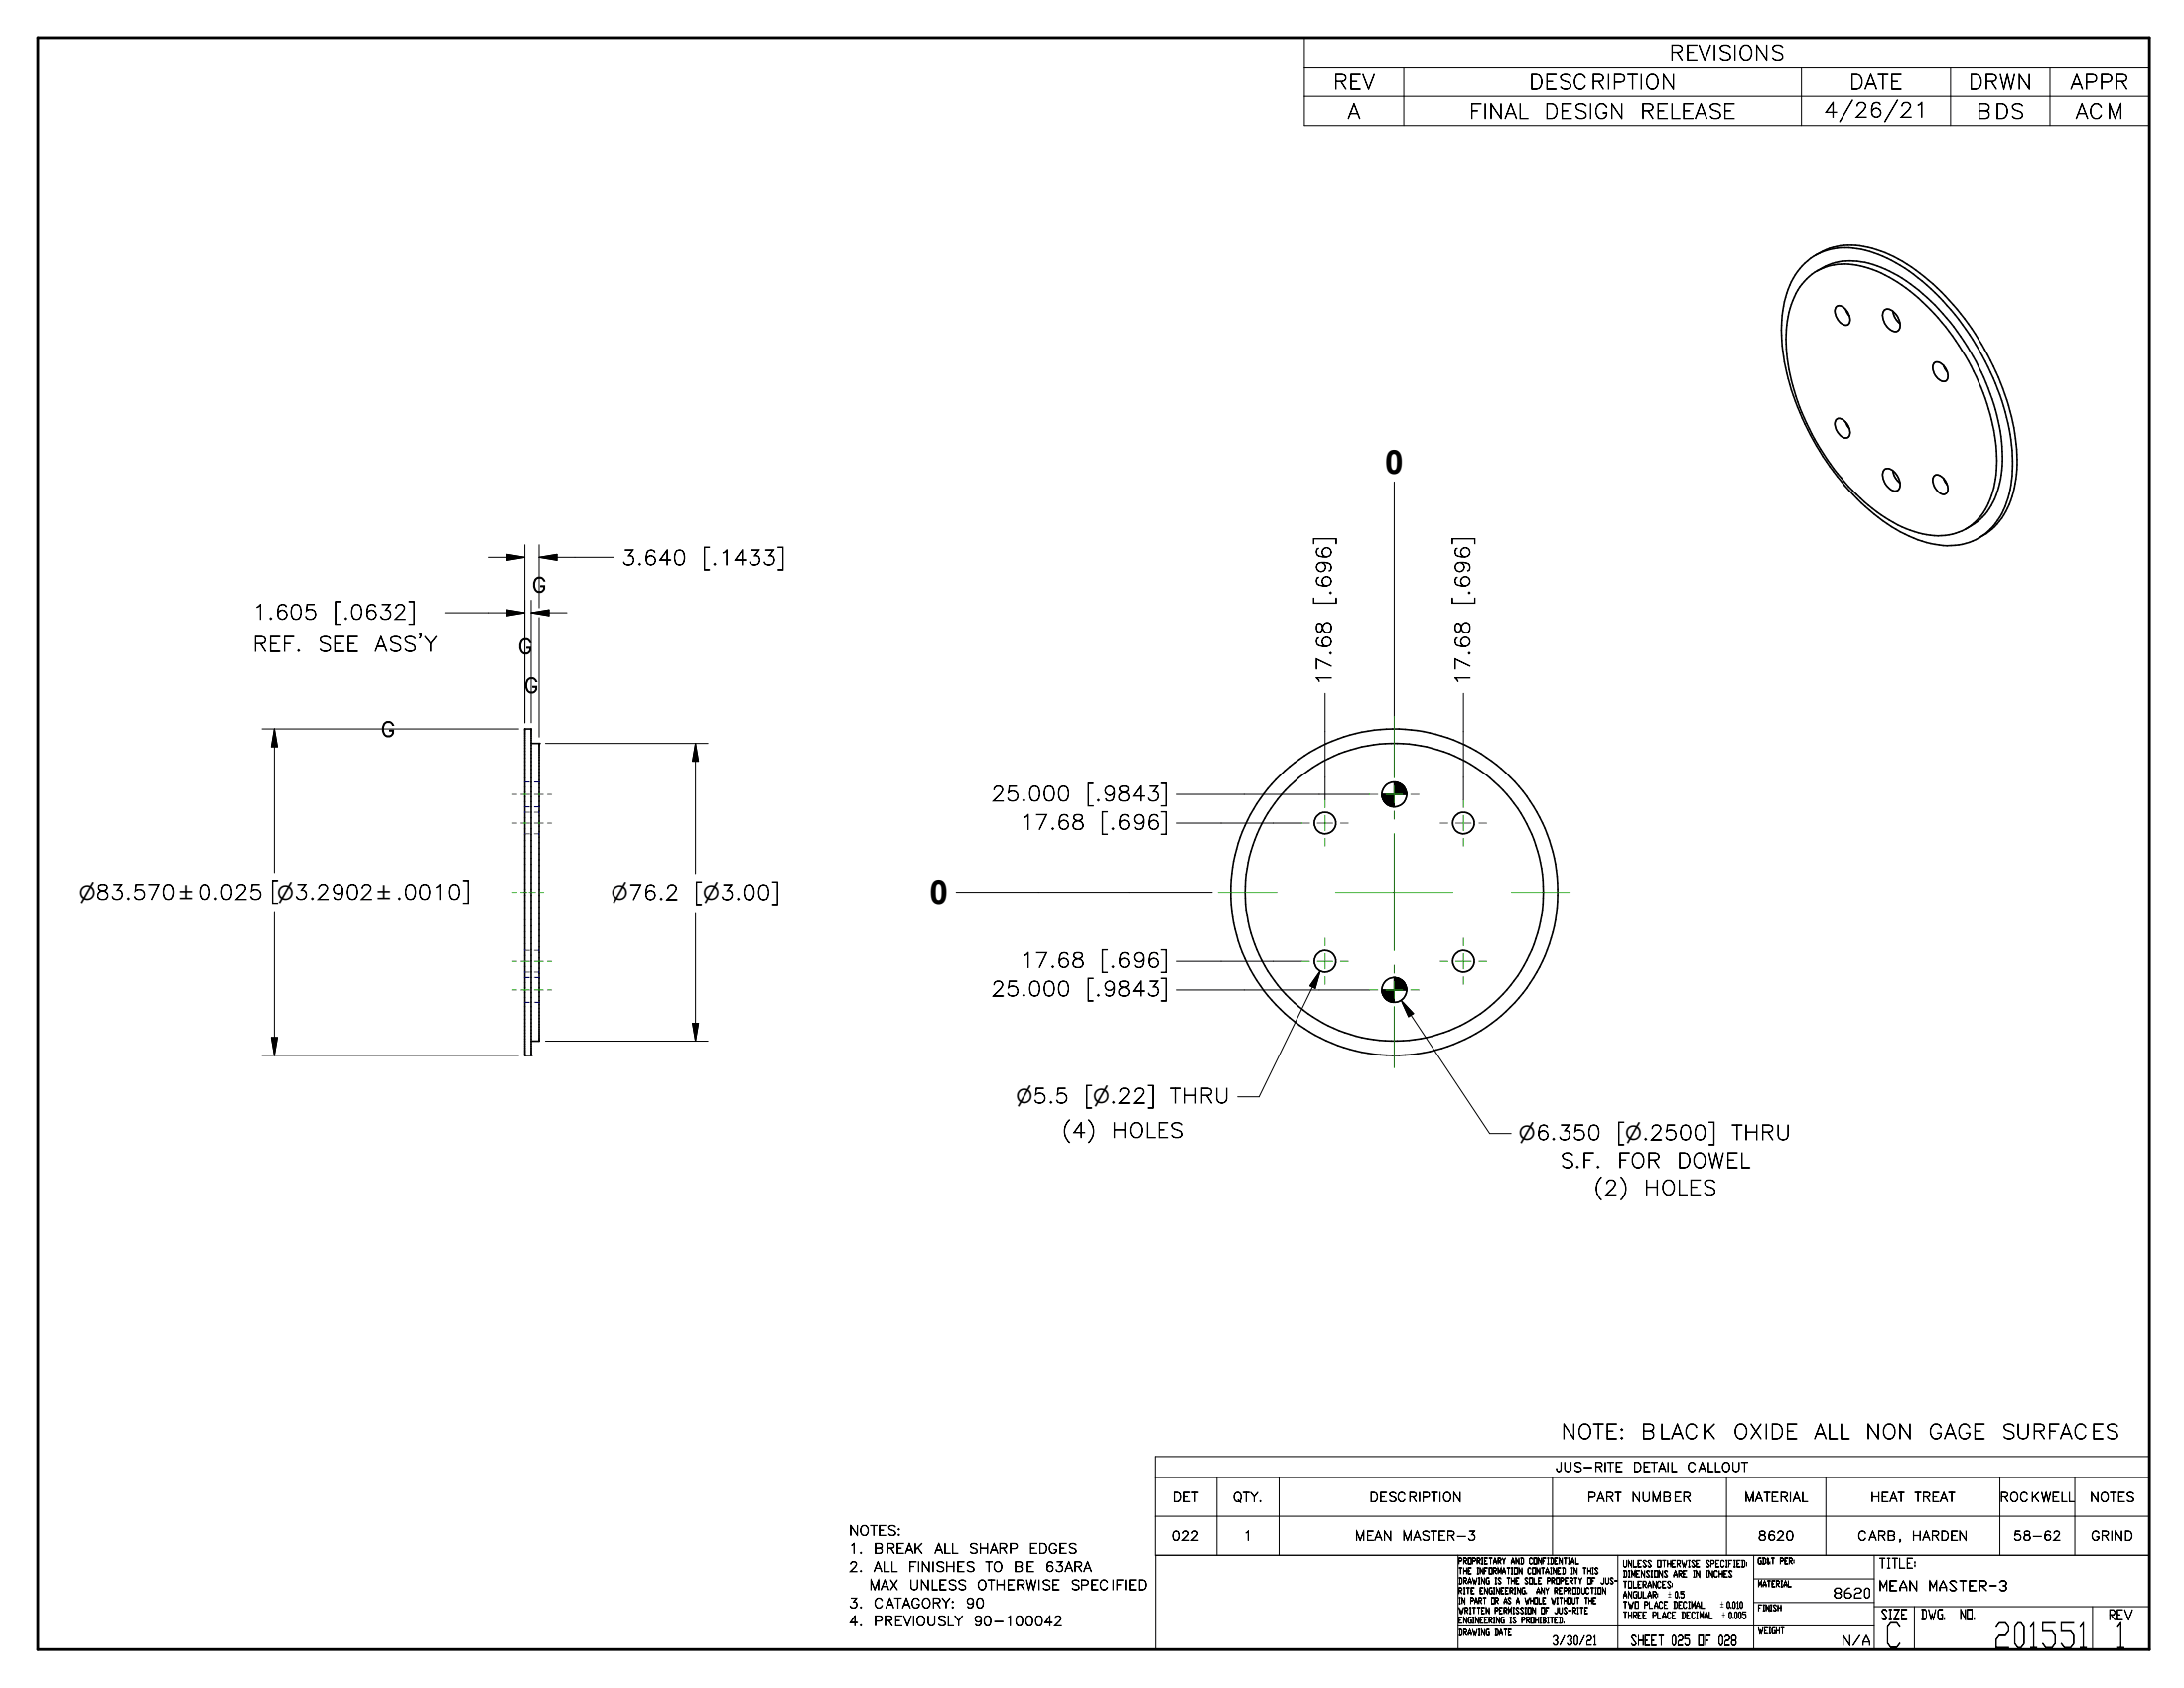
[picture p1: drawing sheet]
<svg xmlns="http://www.w3.org/2000/svg" width="279mm" height="216mm" viewBox="0 0 279 216" stroke-linecap="round" stroke-linejoin="round" font-family="sans-serif">
<g fill="none" stroke="#000" stroke-width=".2">
<path d="M230.9 33.7a7.9 7.9 0 0 1 7.7-1.7 21.2 21.2 0 0 1 10 6.5 33.6 33.6 0 0 1 8.8 19.1 14.6 14.6 0 0 1-1.6 8.5 7.6 7.6 0 0 1-8.3 3.5 18.3 18.3 0 0 1-8.9-4.8 34 34 0 0 1-10.6-20.6 14.6 14.6 0 0 1 1.7-9.1zM231.1 35.7a7.1 7.1 0 0 1 6.9-1.7 18.9 18.9 0 0 1 9.5 6.1 30.5 30.5 0 0 1 7.9 17.6 12.1 12.1 0 0 1-2 8.3 7.1 7.1 0 0 1-7.5 2.3 18.2 18.2 0 0 1-8.4-5.1 30.5 30.5 0 0 1-9-18.5 13 13 0 0 1 1.7-8zM232.4 34.7a8.2 8.2 0 0 1 7.8-.7 22 22 0 0 1 9.3 7.2 30.3 30.3 0 0 1 6.6 15.9 12.5 12.5 0 0 1-1.9 8.4l-.9 1-1.8 1.2M232.8 32.3a8.7 8.7 0 0 1 7.3-.4 21.6 21.6 0 0 1 8.8 6 34.2 34.2 0 0 1 9 18.2 15.5 15.5 0 0 1-1.3 9.3 7.9 7.9 0 0 1-3.5 3.4M232.8 32.3l-.6 .3M234.9 39.2a.91 .91 0 0 1 1.3 .5 1.43 1.43 0 0 1 .2 1.8 1.28 1.28 0 0 1-1.5-.9 1.25 1.25 0 0 1 0-1.4zM236.1 39.6l.5 .8M241.1 39.6a.97 .97 0 0 1 1.2 .4 2 2 0 0 1 .6 2.2 .88 .88 0 0 1-1.3-.2 1.87 1.87 0 0 1-.5-2.4zM242.2 39.8a2.52 2.52 0 0 0 .9 1.6M234.9 53.7a.78 .78 0 0 1 1.2 .3 1.49 1.49 0 0 1 .3 1.9 1.15 1.15 0 0 1-1.4-.7 1.56 1.56 0 0 1-.1-1.5zM236.1 54l.5 .8M247.5 46.4a.94 .94 0 0 1 1.2 .5 1.43 1.43 0 0 1 .3 1.8 1.29 1.29 0 0 1-1.5-.9 1.25 1.25 0 0 1 0-1.4z"/>
<path d="M248.6 46.8l.5 .8M241.1 60a1.09 1.09 0 0 1 1.4 .5 1.83 1.83 0 0 1 .3 2.2 .84 .84 0 0 1-1-.2 1.9 1.9 0 0 1-.7-2.5zM242.2 60.2a2.39 2.39 0 0 0 .9 1.6M247.4 60.9a.81 .81 0 0 1 1.2 .3 1.67 1.67 0 0 1 .4 1.9 .72 .72 0 0 1-1.1-.2 1.84 1.84 0 0 1-.5-2zM248.6 61.2l.5 .8M67.9 95.1h1.1M69 95.1h.1M69 95.1v38.1h-1.1M67.1 135h.1M67.1 135h.8M67.1 135v-41.8h.8v41.8M67.9 135h.1"/>
<circle cx="169.5" cy="105.3" r="1.37"/>
<circle cx="178.3" cy="114.1" r="20.9"/>
<circle cx="178.3" cy="114.1" r="19.1"/>
<circle cx="178.4" cy="101.6" r="1.59"/>
<circle cx="187.2" cy="105.3" r="1.38"/>
<circle cx="169.5" cy="123" r="1.37"/>
<circle cx="178.4" cy="126.6" r="1.6"/>
<circle cx="187.2" cy="122.9" r="1.38"/>
</g>
<g fill="none" stroke="#00f" stroke-width=".13">
<path d="M67.1 103.2h.6M67.1 100h.6M67.1 106.7h.6M67.1 103.9h.6M68.3 103.2h.7M68.3 100h.7M68.3 106.7h.7M68.3 103.9h.7M67.1 128.2h.6M67.1 125h.6M67.1 124.3h.6M67.1 121.6h.6"/>
<path d="M68.3 128.2h.7M68.3 125h.7M68.3 124.3h.7M68.3 121.6h.7"/>
</g>
<g fill="#000" stroke="#000" stroke-width=".13">
<path d="M64.8 78l2.3 .4-2.3 .4zM64.8 70.9l2.3 .4-2.3 .4zM67.9 78.4l2.3-.4v.8zM69 71.3l2.2-.4v.8zM35.1 93.2l.4 2.3h-.8zM89 95.1l.4 2.3h-.8zM176.8 101.6h1.6l-1.6 .1zM176.8 102l1.6-.4-1.6 .5zM176.9 102.3l1.5-.7-1.4 .8zM177.1 102.6l1.3-1-1.2 1.1zM178.4 101.6l-.9 1.3-.1-.1zM178.4 101.6l-.6 1.5-.1-.1z"/>
<path d="M178.4 101.6l-.3 1.6h-.1zM176.8 101.7l1.6-.1-1.6 .3zM176.8 101.9l1.6-.3-1.6 .4zM176.8 102.1l1.6-.5-1.5 .6zM176.9 102.2l1.5-.6-1.5 .7zM177 102.4l1.4-.8-1.4 .9zM177 102.5l1.4-.9-1.3 1zM177.2 102.7l1.2-1.1-1.1 1.2zM178.4 101.6l-1 1.2h-.1zM178.4 101.6l-.8 1.4-.1-.1zM178.4 101.6l-.7 1.4h-.1zM178.4 101.6l-.5 1.5h-.1z"/>
<path d="M178.4 101.6l-.4 1.6-.1-.1zM178.4 101.6l-.2 1.6h-.1zM178.4 101.6v1.6h-.2zM178.4 101.6l1.5-.2v.1zM178.4 101.6l1.5-.3v.1zM178.4 101.6l1.4-.6 .1 .1zM178.4 101.6l1.4-.7v.1zM178.4 101.6l1.3-.9v.1zM178.4 101.6l1.2-1 .1 .1zM179.5 100.5l-1.1 1.1zM179.4 100.4l.1 .1-1.1 1.1zM179.2 100.2l.1 .1-.9 1.3z"/>
<path d="M179.1 100.2h.1l-.8 1.4zM178.8 100.1h.1l-.5 1.5zM178.7 100.1h.1l-.4 1.5zM178.5 100l.1 .1-.2 1.5zM178.4 100h.1l-.1 1.6zM178.6 100.1h.1l-.3 1.5zM178.9 100.1l.2 .1-.7 1.4zM179.3 100.3l.1 .1-1 1.2zM178.4 101.6l1.1-1.1 .1 .1zM178.4 101.6l1.3-.8 .1 .1zM178.4 101.6l1.5-.5v.2zM178.4 101.6l1.5-.1 .1 .1z"/>
<path d="M34.7 132.7h.8l-.4 2.3zM88.6 130.9h.8l-.4 2.3zM168.9 124.2l-.6 2.2-.7-.3zM176.8 126.6h1.6l-1.6 .1zM176.8 127l1.6-.4-1.6 .5zM176.9 127.3l1.5-.7-1.4 .8zM177.1 127.6l1.3-1-1.2 1.1zM178.4 126.6l-.9 1.3h-.1zM178.4 126.6l-.6 1.5-.1-.1zM178.4 126.6l-.3 1.6h-.1zM176.8 126.7l1.6-.1-1.6 .2zM176.8 126.8l1.6-.2-1.6 .4z"/>
<path d="M176.8 127.1l1.6-.5-1.5 .6zM176.9 127.2l1.5-.6-1.5 .7zM177 127.4l1.4-.8-1.4 .9zM177 127.5l1.4-.9-1.3 1zM177.2 127.7l1.2-1.1-1.1 1.2zM178.4 126.6l-1 1.3-.1-.1zM178.4 126.6l-.8 1.4-.1-.1zM178.4 126.6l-.7 1.4h-.1zM178.4 126.6l-.5 1.5h-.1zM178.4 126.6l-.4 1.6-.1-.1zM178.4 126.6l-.2 1.6h-.1zM178.4 126.6v1.6h-.2z"/>
<path d="M178.4 126.6l1.5-.2v.1zM178.4 126.6l1.5-.3v.1zM178.4 126.6l1.4-.6 .1 .1zM178.4 126.6l1.4-.7v.1zM178.4 126.6l1.3-.9v.1zM178.4 126.6l1.2-1 .1 .1zM179.5 125.4v.1l-1.1 1.1zM179.4 125.4h.1l-1.1 1.2zM179.2 125.2l.1 .1-.9 1.3zM179.1 125.2h.1l-.8 1.4zM178.8 125.1h.1l-.5 1.5zM178.7 125.1h.1l-.4 1.5z"/>
<path d="M178.5 125h.1l-.2 1.6zM178.4 125h.1l-.1 1.6zM178.6 125l.1 .1-.3 1.5zM178.9 125.1l.2 .1-.7 1.4zM179.3 125.3l.1 .1-1 1.2zM178.4 126.6l1.1-1.1 .1 .1zM178.4 126.6l1.3-.8 .1 .1zM178.4 126.6l1.5-.5v.2zM178.4 126.6l1.5-.1 .1 .1zM179.3 127.9l1.5 1.7-.6 .4z"/>
</g>
<path d="M4.8 4.8h270.2v206.2h-270.2z" fill="none" stroke="#000" stroke-width=".36"/>
<g fill="none" stroke="#000" stroke-width=".13">
<path d="M166.9 4.8h108.1v11.3h-108.1zM166.9 8.6h108.1M166.9 12.3h108.1M179.6 8.6v7.5M230.5 8.6v7.5M249.5 8.6v7.5M262.3 8.6v7.5M56.9 78.4h10.2M62.6 71.3h4.5M64.8 78l2.3 .4-2.3 .4zM64.8 70.9l2.3 .4-2.3 .4zM67.1 69.7v22.7"/>
<path d="M67.9 78.4h4.6M67.9 78.4l2.3-.4v.8zM67.9 76.8v15.6M69 71.3h9.5M69 71.3l2.2-.4v.8zM69 69.7v8M69 79v15.3M178.4 61.6v30.1M33.5 93.2h32.8M35.1 93.2v18.4M35.1 93.2l.4 2.3h-.8zM69.8 95.1h20.8"/>
<path d="M89 95.1v16.7M89 95.1l.4 2.3h-.8zM169.5 88.7v13.6M187.2 88.7v13.6M35.1 116.6v18.4M89 116.7v16.5M122.3 114.1h32.8M150.6 101.6h24.6M150.6 105.3h15.9M176.8 101.6h3.2a1.58 1.58 0 0 0-1.6-1.6v3.2a1.56 1.56 0 0 1-1.6-1.6zM33.5 135h32.8M34.7 132.7h.8l-.4 2.3z"/>
<path d="M69.8 133.2h20.8M88.6 130.9h.8l-.4 2.3zM150.6 123h15.9M150.6 126.6h24.6M168.9 124.2l-7.8 16.1h-2.8M168.9 124.2l-.6 2.2-.7-.3zM178.4 125a1.66 1.66 0 0 1 1.6 1.6h-3.2a1.56 1.56 0 0 0 1.6 1.6zM179.4 128.2l.8 1.8 .6-.4-1.3-1.4M179.4 128.2l11.2 16.8h2.7M147.7 189h127.3M147.7 193.9h127.3M147.8 198.9v12.1h127.2v-24.7h-127.3v12.6h127.3"/>
<path d="M155.7 189v9.9M163.6 189v9.9M186.5 198.9v12.1M198.6 189v9.9M207 198.9v12.1M220.9 189v9.9M224.4 198.9v12.1M233.6 189v9.9M239.8 198.9v12.1M255.8 189v9.9M265.4 189v9.9M186.5 208h53.3"/>
<path d="M224.4 201.9h15.4M224.4 205h15.4M239.8 205.5h35.2M244.9 205.5v5.5M267.7 205.5v5.5"/>
</g>
<g fill="none" stroke="#23a718" stroke-width=".13">
<path d="M178.4 91.7v7.8M65.6 114.1h.5M65.6 101.6h.5M65.6 105.3h.5M66.6 114.1h.8M66.6 101.6h1.1M66.6 105.3h1.1M67.7 114.1h.8M68.3 101.6h1.2M68.3 105.3h1.2M69 114.1h.5M70 101.6h.6"/>
<path d="M70 105.3h.6M155.9 114.1h7.5M166.5 105.3h1M168.5 105.3h2M169.5 102.3v1M169.5 104.3v1.9M169.5 107.2v1M169.5 120v1M170.9 114.1h15M171.5 105.3h1M175.2 101.6h1.1M177.3 101.6h2.1"/>
<path d="M178.4 100.6v2.1M178.4 103.7v1.1M178.4 106.6v15M180.5 101.6h1M184.2 105.3h1M186.2 105.3h2M187.2 102.3v1M187.2 104.3v1.9M187.2 107.2v1M187.2 120v1M189.2 105.3h1M193.4 114.1h7.5"/>
<path d="M65.6 126.6h.5M65.6 123h.5M66.6 126.6h1.1M66.6 123h1.1M68.3 126.6h1.2M68.3 123h1.2M70 126.6h.6M70 123h.6M166.5 123h1M168.5 123h2M169.5 122v1.9M169.5 124.9v1"/>
<path d="M171.5 123h1M175.2 126.6h1.1M177.3 126.6h2.1M178.4 123.4v1.1M178.4 125.5v2.2M178.4 128.7v7.9M180.5 126.6h1M184.2 123h1M186.2 123h2M187.2 122v1.9M187.2 124.9v1M189.2 123h1"/>
</g>
<g font-size="4.4">
<text x="241.1" y="210.7">C</text>
<text x="255" y="210.7">201551</text>
<text x="270.5" y="210.7">1</text>
</g>
<g font-size="4.2">
<text x="177.2" y="60.6">0</text>
<text x="119" y="115.6">0</text>
</g>
<g font-size="2.6">
<text x="170.5" y="11.4">REV</text>
<text x="195.6" y="11.4">DESCRIPTION</text>
<text x="213.5" y="7.7">REVISIONS</text>
<text x="236.6" y="11.4">DATE</text>
<text x="251.8" y="11.4">DRWN</text>
<text x="264.8" y="11.4">APPR</text>
<text x="172.4" y="15.2">A</text>
<text x="187.9" y="15.2">FINAL</text>
<text x="197.5" y="15.2">DESIGN</text>
<text x="209.8" y="15.2">RELEASE</text>
<text x="233.3" y="15">4/26/21</text>
<text x="252.8" y="15.2">BDS</text>
<text x="265.5" y="15.2">ACM</text>
<text x="68" y="75.8">G</text>
<text x="79.5" y="72.3">3.640</text>
<text x="89.8" y="72.3">[.1433]</text>
<text x="170.3" y="77.4" transform="rotate(-90 170.3 77.4)">[.696]</text>
<text x="188" y="77.4" transform="rotate(-90 188 77.4)">[.696]</text>
<text x="32.3" y="79.2">1.605</text>
<text x="32.3" y="83.3">REF.</text>
<text x="40.6" y="83.3">SEE</text>
<text x="42.6" y="79.2">[.0632]</text>
<text x="47.9" y="83.3">ASS'Y</text>
<text x="66.2" y="83.7">G</text>
<text x="67" y="88.6">G</text>
<text x="170.3" y="87.7" transform="rotate(-90 170.3 87.7)">17.68</text>
<text x="188" y="87.7" transform="rotate(-90 188 87.7)">17.68</text>
<text x="48.7" y="94.2">G</text>
<text x="126.8" y="102.4">25.000</text>
<text x="130.5" y="106.1">17.68</text>
<text x="138.9" y="102.4">[.9843]</text>
<text x="140.7" y="106.1">[.696]</text>
<text x="88.8" y="115.1">[n3.00]</text>
<text x="130.5" y="123.7">17.68</text>
<text x="140.7" y="123.7">[.696]</text>
<text x="126.8" y="127.4">25.000</text>
<text x="138.9" y="127.4">[.9843]</text>
<text x="138.7" y="141.1">[n.22]</text>
<text x="149.7" y="141.1">THRU</text>
<text x="135.8" y="145.5">(4)</text>
<text x="142.2" y="145.5">HOLES</text>
<text x="199.5" y="149.4">S.F.</text>
<text x="206.8" y="145.8">[n.2500]</text>
<text x="206.9" y="149.4">FOR</text>
<text x="214.5" y="149.4">DOWEL</text>
<text x="221.5" y="145.8">THRU</text>
<text x="203.8" y="152.8">(2)</text>
<text x="210.3" y="152.8">HOLES</text>
<text x="199.7" y="184">NOTE:</text>
<text x="209.9" y="184">BLACK</text>
<text x="221.7" y="184">OXIDE</text>
<text x="232" y="184">ALL</text>
<text x="238.6" y="184">NON</text>
<text x="246.7" y="184">GAGE</text>
<text x="256" y="184">SURFACES</text>
</g>
<g font-size="2.5">
<text x="10.1" y="115">n83.570 `0.025 [n3.2902 `.0010]</text>
<text x="78.2" y="115.1">n76.2</text>
<text x="130" y="141.1">n5.5</text>
<text x="194.3" y="145.8">n6.350</text>
</g>
<g font-size="1.8">
<text x="240.3" y="200.6">TITLE:</text>
<text x="240.3" y="203.4">MEAN</text>
<text x="246.7" y="203.4">MASTER-3</text>
<text x="234.5" y="204.4">8620</text>
<text x="240.6" y="207.1">SIZE</text>
<text x="245.7" y="207.1">DWG.</text>
<text x="250.7" y="207.1">NO.</text>
<text x="269.7" y="207.2">REV</text>
<text x="208.6" y="210.4">SHEET 025 OF 028</text>
<text x="235.6" y="210.4">N/A</text>
</g>
<g font-size="1.7">
<text x="108.6" y="196.4">NOTES:</text>
<text x="108.6" y="198.7">1.</text>
<text x="108.6" y="201">2.</text>
<text x="111.2" y="203.3">MAX</text>
<text x="111.8" y="198.7">BREAK</text>
<text x="111.8" y="201">ALL</text>
<text x="116.2" y="201">FINISHES</text>
<text x="116.3" y="203.3">UNLESS</text>
<text x="119.5" y="198.7">ALL</text>
<text x="123.9" y="198.7">SHARP</text>
<text x="125" y="203.3">OTHERWISE</text>
<text x="126" y="201">TO</text>
<text x="129.7" y="201">BE</text>
<text x="131.6" y="198.7">EDGES</text>
<text x="133.7" y="201">63ARA</text>
<text x="136.9" y="203.3">SPECIFIED</text>
<text x="108.6" y="205.7">3.</text>
<text x="108.6" y="207.9">4.</text>
<text x="111.8" y="205.7">CATAGORY:</text>
<text x="111.8" y="207.9">PREVIOUSLY</text>
<text x="123.5" y="205.7">90</text>
<text x="124.5" y="207.9">90-100042</text>
</g>
<g font-size="1.6">
<text x="199" y="188.2">JUS-RITE</text>
<text x="208.9" y="188.2">DETAIL</text>
<text x="215.8" y="188.2">CALLOUT</text>
<text x="149.9" y="197">022</text>
<text x="150.1" y="192.1">DET</text>
<text x="157.7" y="192.1">QTY.</text>
<text x="159.1" y="197">1</text>
<text x="173.3" y="197">MEAN</text>
<text x="175.2" y="192.1">DESCRIPTION</text>
<text x="179.4" y="197">MASTER-3</text>
<text x="203" y="192.1">PART</text>
<text x="208.7" y="192.1">NUMBER</text>
<text x="223.1" y="192.1">MATERIAL</text>
<text x="224.9" y="197">8620</text>
<text x="237.6" y="197">CARB,</text>
<text x="239.3" y="192.1">HEAT</text>
<text x="244.6" y="197">HARDEN</text>
<text x="244.9" y="192.1">TREAT</text>
<text x="255.8" y="192.1">ROCKWELL</text>
<text x="257.6" y="197">58-62</text>
<text x="267.3" y="192.1">NOTES</text>
<text x="267.5" y="197">GRIND</text>
<text x="198.5" y="210.4">3/30/21</text>
</g>
<g font-size="1.1">
<text x="207.6" y="200.4">UNLESS OTHERWISE SPECIFIED:</text>
<text x="207.6" y="201.7">DIMENSIONS ARE IN INCHES</text>
<text x="207.6" y="203.1">TOLERANCES:</text>
<text x="207.6" y="204.4">ANGULAR:</text>
<text x="207.6" y="205.7">TWO PLACE DECIMAL</text>
<text x="207.6" y="207">THREE PLACE DECIMAL</text>
<text x="213.4" y="204.3">` 0.5</text>
<text x="220.1" y="205.7">`0.010</text>
<text x="220.3" y="207">` 0.005</text>
</g>
<g font-size="1">
<text x="186.6" y="200">PROPRIETARY AND CONFIDENTIAL</text>
<text x="186.6" y="201.3">THE INFORMATION CONTAINED IN THIS</text>
<text x="186.6" y="202.6">DRAWING IS THE SOLE PROPERTY OF JUS-</text>
<text x="186.6" y="203.8">RITE ENGINEERING.</text>
<text x="196.5" y="203.8">ANY REPRODUCTION</text>
<text x="224.8" y="200">GD&amp;T PER:</text>
<text x="224.9" y="202.9">MATERIAL</text>
<text x="186.6" y="209.2">DRAWING DATE</text>
<text x="186.6" y="206.4">WRITTEN PERMISSION OF JUS-RITE</text>
<text x="186.6" y="207.6">ENGINEERING IS PROHIBITED.</text>
<text x="186.6" y="205.1">IN PART OR AS A WHOLE WITHOUT THE</text>
<text x="224.9" y="209">WEIGHT</text>
<text x="224.9" y="206">FINISH</text>
</g>
</svg>
